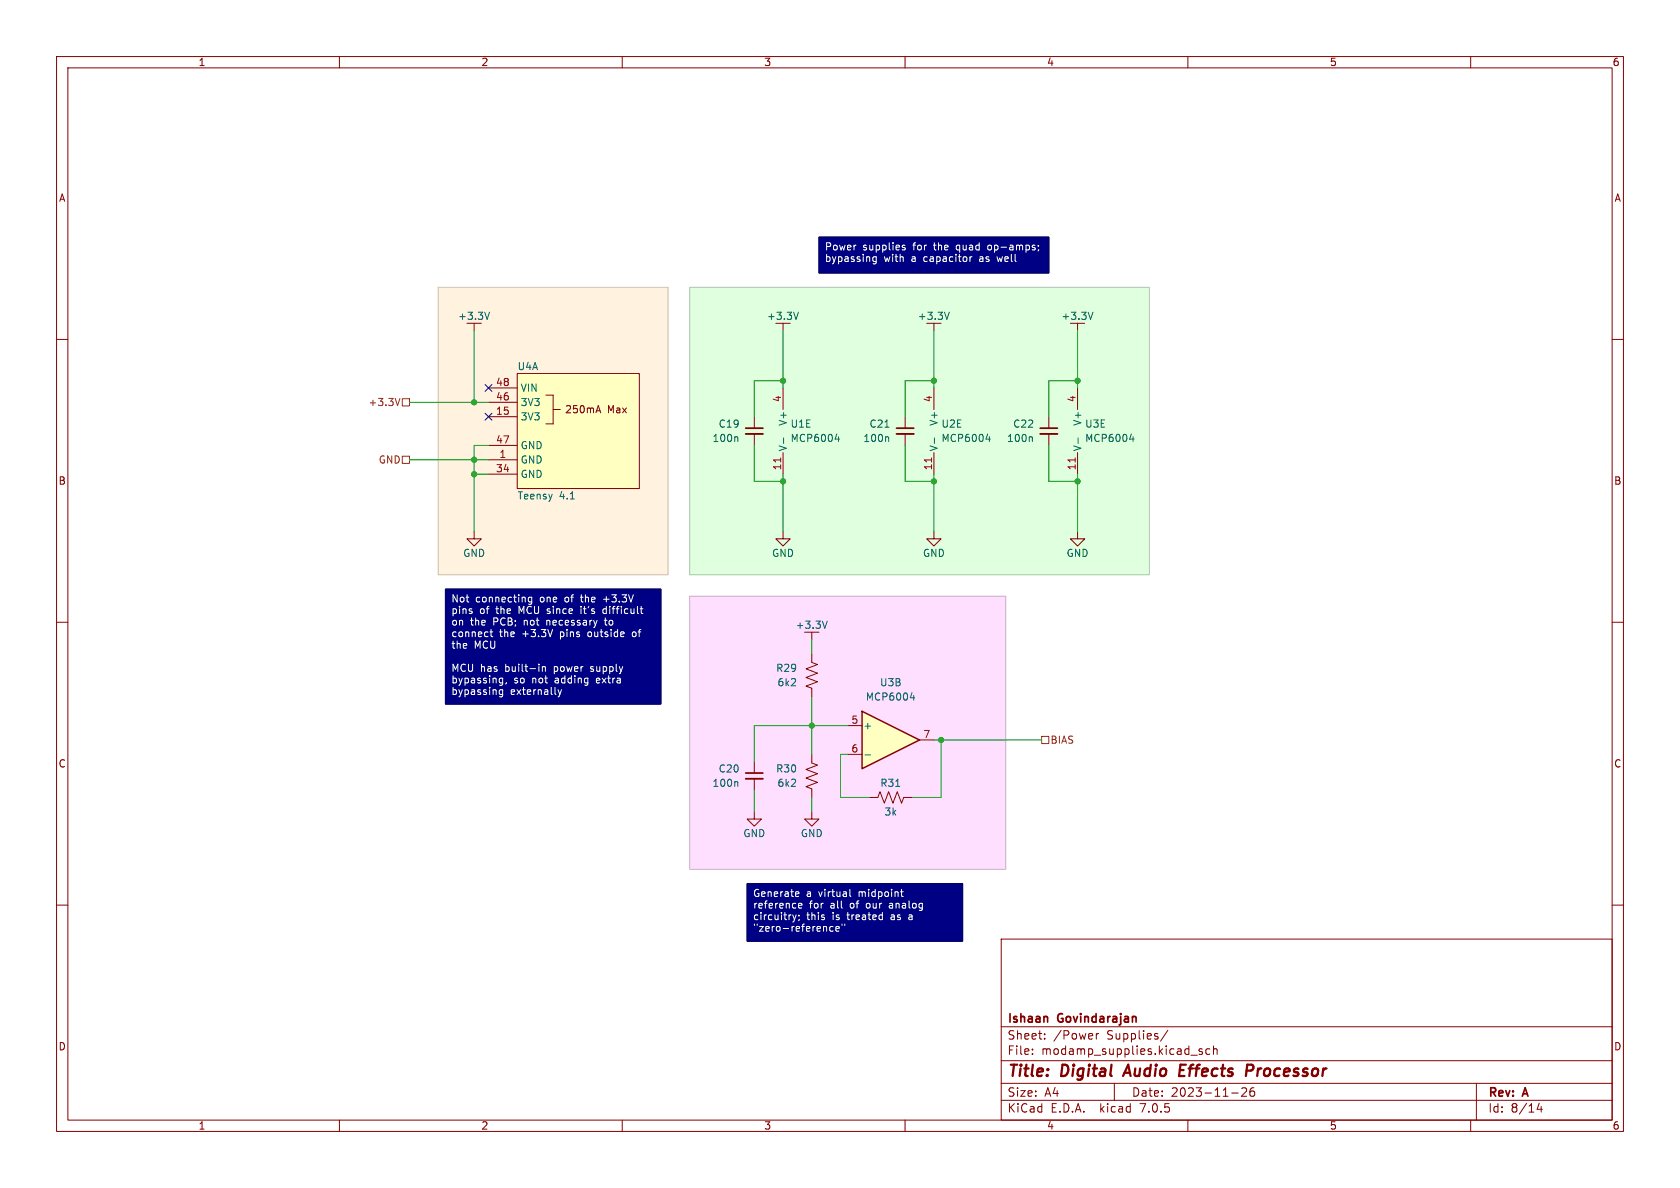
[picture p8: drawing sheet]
<svg xmlns="http://www.w3.org/2000/svg" width="297mm" height="210mm" viewBox="0 0 297 210" stroke-linecap="round" stroke-linejoin="round" font-family="sans-serif">
<path d="M0 0h297v210h-297z" fill="#fff" stroke="#fff" stroke-width=".18"/>
<g fill="none" stroke="#840000" stroke-width=".18">
<path d="M10 10h277v190h-277zM12 12h273v186h-273zM60 10v2M110 10v2M160 10v2M210 10v2M260 10v2M10 60h2M285 60h2M10 110h2M143.5 115.6v1.5l1 .4-2 .7 2 .8-2 .8 2 .7-2 .8 1 .4v1.5M143.5 111.8v1.2"/>
<path d="M285 110h2M10 160h2M153.7 141h1.5l.4-1 .7 2 .8-2 .8 2 .7-2 .8 2 .4-1h1.5M285 160h2M177 166h108v32h-108zM60 198v2M110 198v2M160 198v2M177 194.5h108M177 191.5h108M177 187.5h108M177 181.5h108"/>
<path d="M182.5 186.3v.1M182.5 185.5v.1M184.7 183.6v.1M184.7 182.8v.1M193.8 182.7v1M194.2 182.7l-.2 .1-.2 .2M197 191.5v3M206.5 182.1l-1.3 2M210 198v2M210.5 186.5h1.2M212.5 185.5l-.3-.1-.2 .2v.2l.5 .2v.3h-.5M213.9 185.5l-.4-.1-.3 .3v.4l.1 .2h.6"/>
<path d="M214.5 185.5l.2-.1 .4 .1 .1 .9M214.5 184.9v1.5M217.7 193.2h1.2M219.5 192.4l.6-.1 .2 .1 .1 .3-.9 1.1h.9M221.7 192.3a.59 .59 0 0 0-.7 .6v.6l.1 .2 .4 .1 .2-.1 .1-.5-.1-.3h-.5l-.2 .3M260 198v2M261 191.5v6.5M272.1 195l-.4 1.1h1M272.5 195.6v1"/>
</g>
<path d="M208.6 189.2h.6M209.6 188.2h-.9l-.3 2h1M221.3 188.2h-.8l-.2 2M221.3 189.2l-.9 .1" fill="none" stroke="#840000" stroke-width=".4"/>
<g fill="#000084" stroke="#000084" stroke-width=".18">
<path d="M132.1 156.2h38.1v10.2h-38.1z"/>
<path d="M78.7 104.1h38.1v20.4h-38.1z"/>
<path d="M144.8 41.9h40.6v6.4h-40.6z"/>
</g>
<path d="M121.9 105.4h55.9v48.3h-55.9z" fill="#ffdfff" stroke="#ffdfff" stroke-width=".18"/>
<path d="M77.5 50.8h40.6v50.8h-40.6z" fill="#fff2df" stroke="#fff2df" stroke-width=".18"/>
<path d="M121.9 50.8h81.3v50.8h-81.3z" fill="#dfffdf" stroke="#dfffdf" stroke-width=".18"/>
<path d="M146.2 109.8l-.4 1.3" fill="none" stroke="#006464" stroke-width=".18"/>
<path d="M152.4 125.7l10.2 5.1-10.2 5.1z" fill="#ffffc2"/>
<path d="M152.4 125.7l10.2 5.1-10.2 5.1z" fill="none" stroke="#840000" stroke-width=".25"/>
<g fill="none" stroke="#840000" stroke-width=".18">
<path d="M83.8 57.2v1.2M138.4 57.2v1.2M165.1 57.2v1.2M190.5 57.2v1.2M86.4 73.7h5M86.4 71.1h5M86.4 78.7h5M86.4 68.6h5M91.4 66h21.6v20.4h-21.6zM96.5 69.9h1.3v5h-1.3M97.8 72.4h1.3M105.5 72.6h.6"/>
<path d="M105.8 71.7l.4 1.3M133.3 73.7v2M133.3 76.7v2M138.4 68.6v3.8M160 73.7v2M160 76.7v2M165.1 68.6v3.8M185.4 73.7v2M185.4 76.7v2M190.5 68.6v3.8M83.8 94v1.3h1.3l-1.3 1.2-1.3-1.2h1.3M86.4 81.3h5"/>
<path d="M86.4 83.8h5M138.4 94v1.3h1.3l-1.3 1.2-1.2-1.2h1.2M138.4 80v3.8M165.1 94v1.3h1.3l-1.3 1.2-1.3-1.2h1.3M165.1 80v3.8M190.5 94v1.3h1.3l-1.3 1.2-1.3-1.2h1.3M190.5 80v3.8M133.3 134.6v2.1M133.3 137.7v2M143.5 133.4v1.5l1 .4-2 .7 2 .8-2 .7 2 .8-2 .8 1 .3v1.6M149.9 128.3h2.5M149.9 133.4h2.5"/>
<path d="M162.6 130.8h2.5M133.3 143.5v1.3h1.3l-1.3 1.3-1.2-1.3h1.2M143.5 143.5v1.3h1.3l-1.3 1.3-1.3-1.3h1.3"/>
</g>
<g fill="none" stroke="#006464" stroke-width=".18">
<path d="M86.5 55.2l-.4 1.3M141.2 55.2l-.5 1.3M167.8 55.2l-.4 1.3M193.2 55.2l-.4 1.3M130.3 77.2l.1 .2v.7M138.5 77.4v1M147.6 77.6h.8M148.2 77.2v.8M156.9 77.2l.2 .2v.7M165.2 77.4v1M174.3 77.6h.8M174.9 77.2v.8"/>
<path d="M182.3 77.2l.2 .2v.7M190.6 77.4v1M199.7 77.6h.8M200.3 77.2v.8M130.3 138.2l.1 .2v.6M152.9 133.4h1M160.9 123.3h.8M161.5 122.9v.9"/>
</g>
<path d="M138 80.9v.8M164.7 80.9v.8M190.1 80.9v.8" fill="none" stroke="#a90000" stroke-width=".18"/>
<path d="M91.4 66h21.6v20.4h-21.6z" fill="#ffffc2" stroke="#ffffc2" stroke-width=".18"/>
<path d="M131.8 76.7h3.1M158.5 76.7h3M183.9 76.7h3M131.8 137.7h3.1" fill="none" stroke="#840000" stroke-width=".33"/>
<path d="M131.8 75.7h3.1M158.5 75.7h3M183.9 75.7h3M131.8 136.7h3.1" fill="none" stroke="#840000" stroke-width=".3"/>
<path d="M70.7 70.4l-.4 1.3M71.1 70.5h1.3v1.3h-1.3zM71.1 80.6h1.3v1.3h-1.3zM184.1 130.2h1.3v1.2h-1.3z" fill="none" stroke="#725600" stroke-width=".18"/>
<path d="M144.8 41.9h40.6v6.4h-40.6zM78.7 104.1h38.1v20.4h-38.1zM132.1 156.2h38.1v10.2h-38.1z" fill="none" stroke="#000048" stroke-width=".18"/>
<g fill="none" stroke="#fff" stroke-width=".18">
<path d="M154.4 45.4l-.1 .2 .1 .5 .1 .1h.4M154.9 45.4v1l-.2 .3-.3-.1M160 43.4l-.3-.1-.2 .2 .1 .2 .4 .1v.3h-.5M171.5 45.4v.8M171.6 45.4l-.1 .2M182.7 43.8h.3v.2l-.2 .2h-.2M182.7 43.3l.3 .1M183.6 43.4v.1M183.6 44.1l-.1 .3M86.6 111.7h.5M86.8 111.3v1.1l.3 .1M88.5 119.9h.4"/>
<path d="M88.9 119.9v1l-.2 .2-.3 .1M94 105.6v1l-.2 .2h-.3M94 105.6h-.4l-.2 .2 .1 .6h.5M95.3 117.4v.1M95.3 117.8v.9M95.9 117.8v.9M95.9 118l.2-.2 .3 .1v.8M97.7 111.3l-.4 1.2M105.6 109.7l-.3 .8M113.2 107.6h.5M113.4 107.2v1.1l.3 .2M88.3 122v.7l.2 .1 .4-.1"/>
<path d="M88.5 121.9l.4 .1M88.9 121.9v1.1l-.3 .2-.3-.1M88.9 120.7h-.4M89.5 120.7l-.1 .2M98.7 121.9l.3 .9M99 122.8l-.3 .4M99.3 121.9l-.3 .9M140.8 157.6l.4 .1v.2l-.6 .2M141.2 158.4l-.4 .1M150.2 157.2v1.1l.2 .2M159.2 157.6h.5M159.4 157.2v1.1l.3 .2"/>
<path d="M140.1 161.7l.4 .9M140.5 162.6l-.4 .4M140.8 161.7l-.3 .9M141.2 160.1l.6-.1-.1-.3h-.3l-.2 .2v.6h.5M141.2 161.8v.1M141.3 162.5l-.1 .3M147.3 163.8h-.4l-.2 .2 .1 .6h.5M147.8 164.2l.6-.1-.1-.3h-.4l-.1 .2v.6h.5M148.9 163.3v.3M149.3 163.3v.3M155.9 161.7l.1 .1M156 161.3v1.3"/>
<path d="M156 162.5l-.1 .1"/>
</g>
<path d="M121.9 105.4h55.9v48.3h-55.9z" fill="none" stroke="#c8afc8" stroke-width=".18"/>
<path d="M77.5 50.8h40.6v50.8h-40.6z" fill="none" stroke="#c8beaf" stroke-width=".18"/>
<path d="M121.9 50.8h81.3v50.8h-81.3z" fill="none" stroke="#afc8af" stroke-width=".18"/>
<g fill="none" stroke="#009600" stroke-width=".18">
<path d="M83.8 58.4v12.7M138.4 58.4v10.2M165.1 58.4v10.2M190.5 58.4v10.2M72.4 71.1h14M86.4 78.7h-2.6v15.3M133.3 78.7v6.4h5.1M138.4 67.3h-5.1v6.4M160 78.7v6.4h5.1M165.1 67.3h-5.1v6.4M185.4 78.7v6.4h5.1M190.5 67.3h-5.1v6.4"/>
<path d="M72.4 81.3h14M83.8 83.8h2.6M138.4 83.8v10.2M165.1 83.8v10.2M190.5 83.8v10.2M143.5 113v2.6M133.3 139.7v3.8M143.5 123.2v10.2M149.9 133.4h-1.3v7.6h5.1M149.9 128.3h-16.6v6.3M165.1 130.8h19M166.4 130.8v10.2h-5.1"/>
<path d="M143.5 141v2.5"/>
</g>
<path d="M85.8 73.1l1.2 1.2M85.8 68l1.2 1.2M87 73.1l-1.2 1.2M87 68l-1.2 1.2" fill="none" stroke="#000084" stroke-width=".18"/>
<g fill="#009600" stroke="#009600" stroke-width=".18">
<circle cx="138.4" cy="67.3" r=".46"/>
<circle cx="138.4" cy="85.1" r=".46"/>
<circle cx="83.8" cy="83.8" r=".46"/>
<circle cx="83.8" cy="71.1" r=".46"/>
<circle cx="83.8" cy="81.3" r=".46"/>
<circle cx="165.1" cy="85.1" r=".46"/>
<circle cx="143.5" cy="128.3" r=".46"/>
<circle cx="166.4" cy="130.8" r=".46"/>
<circle cx="190.5" cy="67.3" r=".46"/>
<circle cx="165.1" cy="67.3" r=".46"/>
<circle cx="190.5" cy="85.1" r=".46"/>
</g>
<g font-size="2.8" fill="#840000">
<text x="178" y="190.8">Title:</text>
<text x="187.5" y="190.8">Digital</text>
<text x="199.3" y="190.8">Audio</text>
<text x="209.5" y="190.8">Effects</text>
<text x="221.9" y="190.8">Processor</text>
</g>
<g font-size="2.1" fill="#840000">
<text x="178" y="183.9">Sheet:</text>
<text x="178" y="181.1">Ishaan</text>
<text x="186.2" y="183.9">/Power</text>
<text x="187" y="181.1">Govindarajan</text>
<text x="195.6" y="183.9">Supplies/</text>
<text x="178" y="186.6">File:</text>
<text x="184" y="186.6">modamp_supplies.kicad_sch</text>
<text x="178" y="196.8">KiCad</text>
<text x="178" y="194">Size:</text>
<text x="184.6" y="194">A4</text>
<text x="185.7" y="196.8">E.D.A.</text>
<text x="194.4" y="196.8">kicad</text>
<text x="200" y="194">Date:</text>
<text x="201.5" y="196.8">7.0.5</text>
<text x="206.9" y="194">2023-11-26</text>
<text x="263" y="194.2">Rev:</text>
<text x="263" y="196.8">Id:</text>
<text x="267" y="196.8">8/14</text>
<text x="269.2" y="194.2">A</text>
</g>
<g font-size="1.8" fill="#840000">
<text x="35" y="11.8">1</text>
<text x="85" y="11.8">2</text>
<text x="135" y="11.8">3</text>
<text x="185" y="11.8">4</text>
<text x="235" y="11.8">5</text>
<text x="285" y="11.8">6</text>
<text x="10.4" y="35.8">A</text>
<text x="285.4" y="35.8">A</text>
<text x="99.8" y="73.2">250mA</text>
<text x="107.4" y="73.2">Max</text>
<text x="10.3" y="85.8">B</text>
<text x="285.3" y="85.8">B</text>
<text x="10.3" y="135.8">C</text>
<text x="285.3" y="135.8">C</text>
<text x="10.3" y="185.8">D</text>
<text x="285.3" y="185.8">D</text>
<text x="35" y="199.8">1</text>
<text x="85" y="199.8">2</text>
<text x="135" y="199.8">3</text>
<text x="185" y="199.8">4</text>
<text x="235" y="199.8">5</text>
<text x="285" y="199.8">6</text>
</g>
<g font-size="1.8" fill="#fff">
<text x="145.7" y="44.5">Power</text>
<text x="145.7" y="46.6">bypassing</text>
<text x="152.5" y="44.5">supplies</text>
<text x="156.2" y="46.6">with</text>
<text x="161.1" y="46.6">a</text>
<text x="161.4" y="44.5">for</text>
<text x="163.3" y="46.6">capacitor</text>
<text x="165.2" y="44.5">the</text>
<text x="169.2" y="44.5">quad</text>
<text x="173.3" y="46.6">as</text>
<text x="174.9" y="44.5">op-amps;</text>
<text x="176.6" y="46.6">well</text>
<text x="79.7" y="106.7">Not</text>
<text x="84" y="106.7">connecting</text>
<text x="95.4" y="106.7">one</text>
<text x="99.9" y="106.7">of</text>
<text x="102.9" y="106.7">the</text>
<text x="106.9" y="106.7">+3.3V</text>
<text x="79.7" y="108.8">pins</text>
<text x="79.7" y="110.8">on</text>
<text x="79.7" y="112.9">connect</text>
<text x="83.1" y="110.8">the</text>
<text x="84.7" y="108.8">of</text>
<text x="87.1" y="110.8">PCB;</text>
<text x="87.7" y="108.8">the</text>
<text x="88.2" y="112.9">the</text>
<text x="91.7" y="108.8">MCU since</text>
<text x="92.3" y="112.9">+3.3V</text>
<text x="92.7" y="110.8">not</text>
<text x="96.8" y="110.8">necessary</text>
<text x="99.1" y="112.9">pins</text>
<text x="102.9" y="108.8">it's</text>
<text x="104.1" y="112.9">outside</text>
<text x="107" y="108.8">difficult</text>
<text x="107.2" y="110.8">to</text>
<text x="112.1" y="112.9">of</text>
<text x="79.7" y="114.9">the</text>
<text x="79.7" y="119">MCU has</text>
<text x="83.8" y="114.9">MCU</text>
<text x="89.3" y="119">built-in</text>
<text x="98" y="119">power</text>
<text x="104.6" y="119">supply</text>
<text x="79.7" y="121.1">bypassing,</text>
<text x="79.7" y="123.1">bypassing</text>
<text x="90.2" y="123.1">externally</text>
<text x="90.8" y="121.1">so</text>
<text x="94" y="121.1">not</text>
<text x="98.2" y="121.1">adding</text>
<text x="105.6" y="121.1">extra</text>
<text x="133" y="158.8">Generate</text>
<text x="133" y="160.9">reference</text>
<text x="142.5" y="158.8">a</text>
<text x="143" y="160.9">for</text>
<text x="144.7" y="158.8">virtual</text>
<text x="146.8" y="160.9">all</text>
<text x="150.3" y="160.9">of</text>
<text x="151.9" y="158.8">midpoint</text>
<text x="153.3" y="160.9">our</text>
<text x="157.5" y="160.9">analog</text>
<text x="133" y="162.9">circuitry;</text>
<text x="133" y="164.9">&quot;zero-reference&quot;</text>
<text x="142.5" y="162.9">this</text>
<text x="147.1" y="162.9">is</text>
<text x="149.9" y="162.9">treated</text>
<text x="157.7" y="162.9">as</text>
<text x="160.9" y="162.9">a</text>
</g>
<g font-size="1.8" fill="#006464">
<text x="80.9" y="56.7">+3.3V</text>
<text x="135.5" y="56.7">+3.3V</text>
<text x="162.2" y="56.7">+3.3V</text>
<text x="187.6" y="56.7">+3.3V</text>
<text x="91.4" y="65.6">U4A</text>
<text x="91.9" y="71.9">3V3</text>
<text x="91.9" y="69.4">VIN</text>
<text x="91.9" y="74.5">3V3</text>
<text x="127" y="75.8">C19</text>
<text x="139.3" y="75.3" transform="rotate(-90 139.3 75.3)">V+</text>
<text x="139.7" y="75.8">U1E</text>
<text x="153.7" y="75.8">C21</text>
<text x="165.9" y="75.3" transform="rotate(-90 165.9 75.3)">V+</text>
<text x="166.4" y="75.8">U2E</text>
<text x="179.1" y="75.8">C22</text>
<text x="191.3" y="75.3" transform="rotate(-90 191.3 75.3)">V+</text>
<text x="191.8" y="75.8">U3E</text>
<text x="91.9" y="82.1">GND</text>
<text x="91.9" y="79.6">GND</text>
<text x="125.9" y="78.3">100n</text>
<text x="139.3" y="79.9" transform="rotate(-90 139.3 79.9)">V-</text>
<text x="139.7" y="78.3">MCP6004</text>
<text x="152.6" y="78.3">100n</text>
<text x="165.9" y="79.9" transform="rotate(-90 165.9 79.9)">V-</text>
<text x="166.4" y="78.3">MCP6004</text>
<text x="178" y="78.3">100n</text>
<text x="191.3" y="79.9" transform="rotate(-90 191.3 79.9)">V-</text>
<text x="191.8" y="78.3">MCP6004</text>
<text x="91.4" y="88.5">Teensy</text>
<text x="91.9" y="84.6">GND</text>
<text x="98.8" y="88.5">4.1</text>
<text x="81.8" y="98.6">GND</text>
<text x="136.4" y="98.6">GND</text>
<text x="163.1" y="98.6">GND</text>
<text x="188.5" y="98.6">GND</text>
<text x="140.6" y="111.3">+3.3V</text>
<text x="137.1" y="118.9">R29</text>
<text x="137.4" y="121.5">6k2</text>
<text x="153" y="124">MCP6004</text>
<text x="155.5" y="121.5">U3B</text>
<text x="152.5" y="129.1">+</text>
<text x="127" y="136.7">C20</text>
<text x="137.1" y="136.7">R30</text>
<text x="125.9" y="139.3">100n</text>
<text x="137.4" y="139.3">6k2</text>
<text x="155.6" y="139.3">R31</text>
<text x="131.4" y="148.1">GND</text>
<text x="141.5" y="148.1">GND</text>
<text x="156.3" y="144.3">3k</text>
</g>
<g font-size="1.8" fill="#725600">
<text x="65.1" y="71.9">+3.3V</text>
<text x="66.9" y="82.1">GND</text>
<text x="185.6" y="131.6">BIAS</text>
</g>
<g font-size="1.8" fill="#a90000">
<text x="87.6" y="70.9">46</text>
<text x="87.6" y="68.3">48</text>
<text x="138.2" y="71.2" transform="rotate(-90 138.2 71.2)">4</text>
<text x="164.8" y="71.2" transform="rotate(-90 164.8 71.2)">4</text>
<text x="190.2" y="71.2" transform="rotate(-90 190.2 71.2)">4</text>
<text x="87.6" y="73.4">15</text>
<text x="87.6" y="83.6">34</text>
<text x="87.6" y="78.5">47</text>
<text x="88.2" y="81">1</text>
<text x="138.2" y="83.2" transform="rotate(-90 138.2 83.2)">11</text>
<text x="164.8" y="83.2" transform="rotate(-90 164.8 83.2)">11</text>
<text x="190.2" y="83.2" transform="rotate(-90 190.2 83.2)">11</text>
<text x="150.5" y="128">5</text>
<text x="163.2" y="130.6">7</text>
<text x="150.5" y="133.1">6</text>
</g>
</svg>
